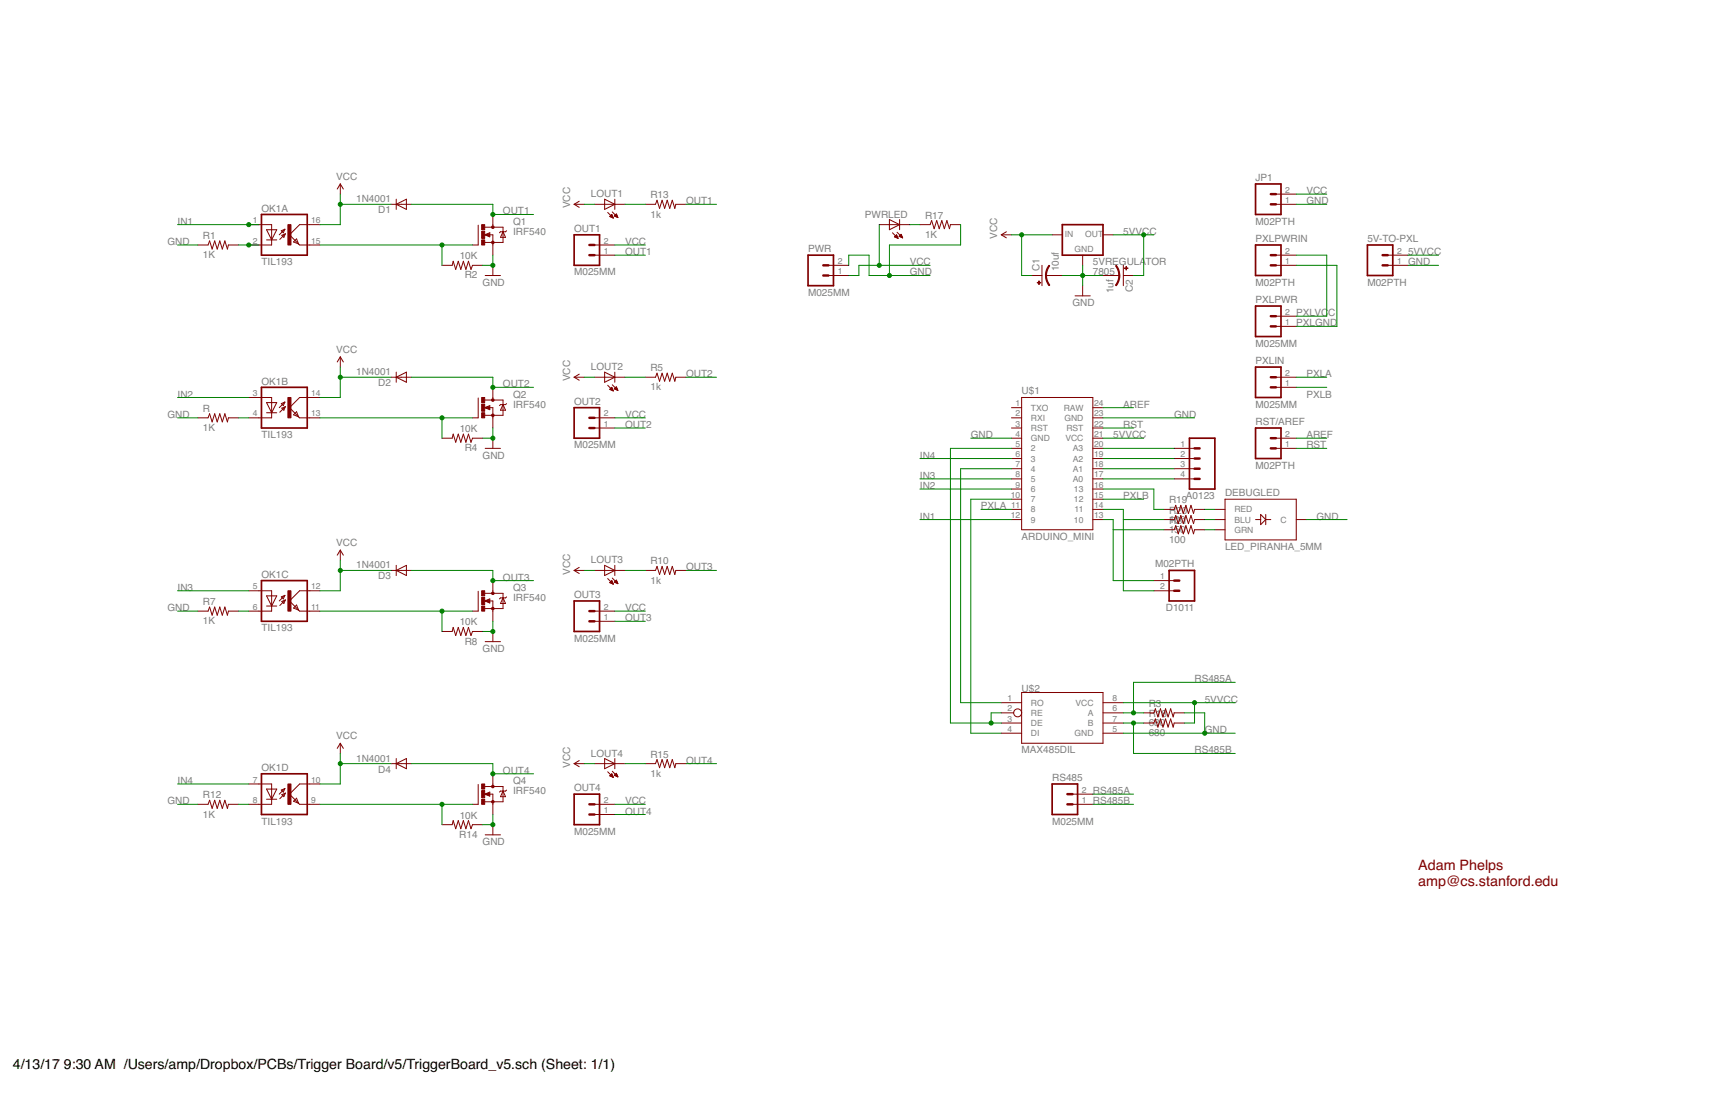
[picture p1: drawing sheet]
<svg xmlns="http://www.w3.org/2000/svg" width="432mm" height="279mm" viewBox="0 0 432 279" stroke-linecap="round" stroke-linejoin="round" font-family="sans-serif">
<g fill="none" stroke="#800000" stroke-width=".25">
<path d="M62.1 56.1h5.7v5.1h-5.7M66.6 57.4h2.5l-1.3 2.5zM66.6 59.9h2.5M70.3 57.6l.8-.4-.3 .9zM70.4 58.8l.9-.4-.4 .9zM71.1 57.2l-1.4 1.4M71.3 58.4l-1.4 1.4M79.9 56.1h-5.1l-2.5 2.5 2.3 2.3M85 45.9l.7 1.3M85 45.9l-.8 1.3M85 45.9v2.6M97.7 51h5.1"/>
<path d="M99 51l2.5-1.3v2.6zM99 49.7v2.6M119.4 56.2v5h-1.4M121.1 58.6l1.2-.5v1zM121.1 56.7h4.5v3.8h-4.5M122.2 58.6h.9v5.1M123.1 53.6v3.1M125.6 57.9l.7 1.4h-1.3zM126.5 57.6l-.2 .3h-1.3l-.3 .2M143.4 51h2.5M143.4 51l1.3 .8M144.7 50.2l-1.3 .8"/>
<path d="M148.5 51h7.6M151 49.7l2.5 1.3-2.5 1.3zM151.8 53l1.4 1.4M152.4 54h.6M152.4 54.1h.6M152.5 53.9h.4M152.6 53.7h.3M152.7 54.2h.4M152.7 53.6h.1M152.8 53.6l.4 .8-.9-.3zM152.9 52.9l1.4 1.4M153 54.4h.1"/>
<path d="M153.4 53.9l.5-.5 .4 .9zM153.5 53.9h.6M153.5 49.7v2.6M153.6 54h.6M153.6 53.7h.5M153.7 53.6h.3M153.8 53.5h.2M153.9 54.1h.3M154.1 54.2h.2M161.2 51h2.5l.4-1 .6 2 .7-2 .6 2 .6-2 .7 2 .6-2 .6 2 .3-1h2.5M219.6 56.1h7.6M222.1 54.8l2.6 1.3-2.6 1.3z"/>
<path d="M222.9 58.1l1.4 1.4M223.4 59.1l.5-.5 .4 .9zM223.5 59.1h.6M223.5 59.2h.6M223.6 58.9h.4M223.7 58.8h.3M223.8 59.3h.4M223.8 58.7h.1M224 58l1.4 1.4M224 59.4h.2M224.5 59l.5-.5 .4 .9zM224.6 58.9h.6"/>
<path d="M224.6 59.1h.7M224.7 54.8v2.6M224.7 58.8h.5M224.9 58.7h.2M224.9 59.2h.4M225 58.6h.1M225.2 59.3h.2M229.7 56.1h2.6l.4-1 .6 2 .6-2 .7 2 .6-2 .6 2 .7-2 .6 2 .3-1h2.5M250.1 58.6h2.5M250.1 58.6l1.2 .8M251.3 57.9l-1.2 .7M262.8 58.6h2.5"/>
<path d="M275.5 58.6h2.5M318.6 51h5.1M318.6 48.5h5.1M49.4 61.2h2.6l.3-1 .7 2 .6-2 .7 2 .6-2 .6 2 .7-2 .6 2 .2-1h2.6M73.3 60.4l.8-.8 .5 1.3zM74.6 60.9l.2 .3h5.1M110.4 66.3h2.5l.3-1.1 .6 2.1 .6-2.1 .7 2.1 .6-2.1 .7 2.1 .6-2.1 .6 2.1 .4-1h2.5M121.2 68.8h3.8M123.1 66.3v2.5M148.5 61.2h5M148.5 63.7h5M206.9 66.3h5.1"/>
<path d="M206.9 68.8h5.1M257.7 68.8h2.5M260.2 66.3v5M261.2 68.8h4.1M268.5 73.9h3.8M270.4 63.7v2.6M270.4 71.3v2.6M275.5 68.8h4M280.5 68.8h2.6M280.5 66.3v5M318.6 66.3h5.1M318.6 63.7h5.1"/>
<path d="M318.6 79h5.1M346.6 66.3h5M346.6 63.7h5M62.1 99.3h5.7v5h-5.7M79.9 99.3h-5.1l-2.5 2.5 2.5 2.5h5.1M85 89.1v2.6M85 89.1l.7 1.3M85 89.1l-.8 1.3M97.7 94.2h5.1M99 92.9v2.5M99 94.2l2.5-1.3v2.5zM119.4 99.4v4.9h-1.4"/>
<path d="M121.1 99.9h4.5v3.8h-4.5M123.1 96.7v3.2M143.4 94.2h2.5M143.4 94.2l1.3 .7M144.7 93.4l-1.3 .8M148.5 94.2h7.6M151 92.9l2.5 1.3-2.5 1.2zM151.8 96.2l1.4 1.4M152.3 97.2h.7M152.4 97.3h.6M152.5 97h.4M152.6 96.9h.3"/>
<path d="M152.7 96.8h.1M152.7 97.4h.4M152.8 96.7l.4 .9-.9-.4zM152.9 96.1l1.4 1.4M153 97.5h.1M153.4 97.1l.5-.5 .4 .9zM153.5 97h.6M153.5 92.9v2.5M153.6 96.9h.5M153.6 97.2h.6M153.7 96.8h.3M153.8 96.7h.2"/>
<path d="M153.9 97.3h.3M154.2 97.4h.1M161.2 94.2h2.5l.4-1 .6 2 .7-2 .6 2 .6-2 .7 2 .6-2 .6 2 .3-1h2.5M255.1 99.3h17.8v33h-17.8zM318.6 94.2h5.1M318.6 96.7h5.1M318.6 81.5h5.1M49.4 104.3h2.6l.3-1 .7 2 .6-2 .7 2 .6-2 .6 2 .7-2 .6 2 .2-1h2.6M66.6 100.5h2.5l-1.3 2.6zM66.6 103.1h2.5M70.3 100.8l.8-.4-.3 .9zM70.4 101.9l.9-.4-.4 .9z"/>
<path d="M71.1 100.4l-1.4 1.4M71.3 101.5l-1.4 1.4M74.1 102.8l.5 1.3-1.3-.5zM110.4 109.4h2.5l.3-1 .6 2 .6-2 .7 2 .6-2 .7 2 .6-2 .6 2 .4-1h2.5M121.1 101.8l1.2-.5v1zM121.2 112h3.8M122.2 101.8h.9v5.1M123.1 109.4v2.6M125.6 101l.7 1.4h-1.3zM126.5 100.8l-.2 .2h-1.3l-.3 .3M148.5 104.3h5M148.5 106.9h5"/>
<path d="M252.6 104.3h2.5M252.6 109.4h2.5M252.6 112h2.5M252.6 101.8h2.5M252.6 106.9h2.5M252.6 114.5h2.5M252.6 117h2.5M252.6 119.6h2.5M272.9 104.3h2.6M272.9 109.4h2.6M272.9 112h2.6M272.9 101.8h2.6"/>
<path d="M272.9 106.9h2.6M272.9 114.5h2.6M272.9 117h2.6M272.9 119.6h2.6M293.2 112h5.1M293.2 114.5h5.1M293.2 117h5.1M293.2 119.6h5.1M318.6 109.4h5.1M318.6 112h5.1M85 137.4v2.5M85 137.4l.7 1.2"/>
<path d="M85 137.4l-.8 1.2M252.6 122.1h2.5M252.6 124.7h2.5M252.6 127.2h2.5M252.6 129.7h2.5M272.9 122.1h2.6M272.9 124.7h2.6M272.9 127.2h2.6M272.9 129.7h2.6M290.7 132.3h2.5l.4-1 .7 2 .6-2 .6 2 .7-2 .6 2 .6-2 .7 2 .2-1h2.6M290.7 127.2h2.5l.4-1 .7 2 .6-2 .6 2 .7-2 .6 2 .6-2 .7 2 .2-1h2.6M290.7 129.7h2.5l.4-1 .7 2 .6-2 .6 2 .7-2 .6 2 .6-2 .7 2 .2-1h2.6"/>
<path d="M303.4 132.3h2.5M303.4 127.2h2.5M303.4 129.7h2.5M305.9 124.7h17.8v10.1h-17.8zM313.6 129.7h1.2M314.8 128.5l1.3 1.2-1.3 1.3zM316.1 129.7h1.3M316.1 128.5v2.5M323.7 129.7h2.6M49.4 152.6h2.6l.3-1 .7 2 .6-2 .7 2 .6-2 .6 2 .7-2 .6 2 .2-1h2.6M62.1 147.5h5.7v5.1h-5.7M66.6 148.8h2.5l-1.3 2.5z"/>
<path d="M66.6 151.3h2.5M70.3 149l.8-.3-.3 .8zM70.4 150.2l.9-.4-.4 .9zM71.1 148.7l-1.4 1.4M71.3 149.8l-1.4 1.4M74.1 151.1l.5 1.2-1.3-.5zM79.9 147.5h-5.1l-2.5 2.6 2.5 2.5h5.1M97.7 142.4h5.1M99 141.2v2.5M99 142.4l2.5-1.2v2.5zM110.4 157.7h2.5l.3-1 .6 2 .6-2 .7 2 .6-2 .7 2 .6-2 .6 2 .4-1h2.5M119.4 147.6v5h-1.4"/>
<path d="M121.1 150.1l1.2-.6v1.1zM121.1 148.1h4.5v3.9h-4.5M122.2 150.1h.9v5M123.1 145v3.1M123.1 157.7v2.5M125.6 149.3l.7 1.4h-1.3zM126.5 149l-.2 .3h-1.3l-.3 .2M143.4 142.4h2.5M143.4 142.4l1.3 .8M144.7 141.7l-1.3 .7M148.5 152.6h5M148.5 142.4h7.6"/>
<path d="M148.5 155.1h5M151 141.2l2.5 1.2-2.5 1.3zM151.8 144.5l1.4 1.4M152.3 145.5l.5-.5 .4 .9zM152.3 145.4h.7M152.4 145.5h.6M152.5 145.3h.4M152.6 145.2h.3M152.7 145.1h.1M152.7 145.7h.4M152.9 144.3l1.4 1.4M153 145.8h.1"/>
<path d="M153.4 145.4l.5-.6 .4 .9zM153.5 145.3h.6M153.5 141.2v2.5M153.6 145.4h.6M153.6 145.2h.5M153.7 145.1h.3M153.8 144.9h.2M153.9 145.5h.3M154.2 145.7h.1M161.2 142.4h2.5l.4-1 .6 2 .7-2 .6 2 .6-2 .7 2 .6-2 .6 2 .3-1h2.5M288.2 147.5h5M288.2 145h5"/>
<path d="M121.2 160.2h3.8M250.1 175.5h5M250.1 178h3.1M255.1 172.9h20.4v12.7h-20.4zM275.5 175.5h5M275.5 178h5M285.6 178h2.6l.3-1 .7 2 .6-2 .6 2 .7-2 .6 2 .7-2 .6 2 .2-1h2.6M62.1 195.7h5.7v5.1h-5.7M66.6 197h2.5l-1.3 2.6zM66.6 199.6h2.5M70.3 197.3l.8-.4-.3 .9zM70.4 198.4l.9-.4-.4 .9z"/>
<path d="M71.1 196.9l-1.4 1.4M71.3 198l-1.4 1.4M74.1 199.3l.5 1.3-1.3-.5zM79.9 195.7h-5.1l-2.5 2.6 2.5 2.5h5.1M85 185.6v2.5M85 185.6l.7 1.3M85 185.6l-.8 1.3M97.7 190.7h5.1M99 189.4v2.5M99 190.7l2.5-1.3v2.5zM119.4 195.9v4.9h-1.4M121.1 198.3l1.2-.5v1z"/>
<path d="M121.1 196.4h4.5v3.8h-4.5M122.2 198.3h.9v5.1M123.1 193.2v3.2M125.6 197.5l.7 1.4h-1.3zM126.5 197.3l-.2 .2h-1.3l-.3 .3M143.4 190.7h2.5M143.4 190.7l1.3 .7M144.7 189.9l-1.3 .8M148.5 190.7h7.6M151 189.4l2.5 1.3-2.5 1.2zM151.8 192.7l1.4 1.4M152.3 193.7l.5-.5 .4 .9z"/>
<path d="M152.3 193.7h.7M152.4 193.8h.6M152.5 193.5h.4M152.6 193.4h.3M152.7 193.3h.1M152.7 193.9h.4M152.9 192.6l1.4 1.4M153 194h.1M153.4 193.6l.5-.5 .4 .9zM153.5 193.5h.6M153.5 189.4v2.5M153.6 193.7h.6"/>
<path d="M153.6 193.4h.5M153.7 193.3h.3M153.8 193.2h.2M153.9 193.8h.3M154.2 193.9h.1M161.2 190.7h2.5l.4-1 .6 2 .7-2 .6 2 .6-2 .7 2 .6-2 .6 2 .3-1h2.5M250.1 180.5h5M250.1 183.1h5M267.8 198.3h5.1M275.5 180.5h5M275.5 183.1h5M285.6 180.5h2.6l.3-1 .7 2 .6-2 .6 2 .7-2 .6 2 .7-2 .6 2 .2-1h2.6"/>
<path d="M49.4 200.8h2.6l.3-1 .7 2 .6-2 .7 2 .6-2 .6 2 .7-2 .6 2 .2-1h2.6M110.4 205.9h2.5l.3-1 .6 2 .6-2 .7 2 .6-2 .7 2 .6-2 .6 2 .4-1h2.5M121.2 208.4h3.8M123.1 205.9v2.5M148.5 200.8h5M148.5 203.4h5M267.8 200.8h5.1"/>
<circle cx="254.1" cy="178" r=".99"/>
</g>
<g fill="none" stroke="#800000" stroke-width=".42">
<path d="M65.3 53.6h11.4v10.1h-11.4zM143.4 58.6h6.3v7.7h-6.3zM265.3 56.1h10.2v7.6h-10.2zM313.6 45.9h6.3v7.7h-6.3zM201.8 63.7h6.4v7.6h-6.4zM313.6 76.4h6.3v7.6h-6.3zM313.6 61.2h6.3v7.6h-6.3zM341.5 61.2h6.3v7.6h-6.3zM65.3 96.7h11.4v10.2h-11.4zM313.6 91.7h6.3v7.6h-6.3zM143.4 101.8h6.3v7.6h-6.3zM297.1 109.4h6.3v12.7h-6.3z"/>
<path d="M313.6 106.9h6.3v7.6h-6.3zM65.3 145h11.4v10.1h-11.4zM143.4 150.1h6.3v7.6h-6.3zM292 142.4h6.3v7.7h-6.3zM65.3 193.2h11.4v10.2h-11.4zM143.4 198.3h6.3v7.6h-6.3zM262.8 195.7h6.3v7.7h-6.3z"/>
</g>
<g fill="#800000" stroke="#800000" stroke-width=".25">
<path d="M71.9 56.1h.8v5.1h-.8z"/>
<path d="M71.9 99.3h.8v5h-.8z"/>
<path d="M71.9 147.5h.8v5.1h-.8z"/>
<path d="M71.9 195.7h.8v5.1h-.8z"/>
<path d="M120.3 59.9h.8v1.3h-.8z"/>
<path d="M120.3 56.1h.8v1.3h-.8z"/>
<path d="M120.3 57.7h.8v1.8h-.8z"/>
<path d="M120.3 103.1h.8v1.2h-.8z"/>
<path d="M120.3 99.3h.8v1.2h-.8z"/>
<path d="M120.3 100.9h.8v1.8h-.8z"/>
<path d="M120.3 151.3h.8v1.3h-.8z"/>
<path d="M120.3 147.5h.8v1.3h-.8z"/>
<path d="M120.3 149.2h.8v1.7h-.8z"/>
<path d="M120.3 199.6h.8v1.2h-.8z"/>
<path d="M120.3 195.7h.8v1.3h-.8z"/>
<path d="M120.3 197.4h.8v1.8h-.8z"/>
<path d="M259.4 70.1h.1v.9h-.1z"/>
<path d="M259 70.5h.9v.2h-.9z"/>
<path d="M281.2 66.5h.1v.9h-.1z"/>
<path d="M280.8 66.9h.9v.1h-.9z"/>
</g>
<path d="M122.2 58.4l-.9 .2 .9 .3v-.3h-.3M122.2 101.5l-.9 .3 .9 .2v-.2h-.3M122.2 149.8l-.9 .3 .9 .2v-.2h-.3M122.2 198l-.9 .3 .9 .2v-.2h-.3" fill="none" stroke="#800000" stroke-width=".32"/>
<g fill="#800000" stroke="#800000" stroke-width=".25">
<path d="M262 66.2l.2 .2-.7 1.4-.2 1h-.2l.2-1.4z" fill-rule="evenodd"/>
<path d="M261.1 68.8h.3l.1 1 .7 1.4-.2 .1-.7-1.2z" fill-rule="evenodd"/>
<path d="M279.4 68.8h.3l-.1 .8-.8 1.8-.2-.2 .5-.9z" fill-rule="evenodd"/>
<path d="M278.6 66.4l.2-.1 .4 .6 .5 1.9h-.3l-.1-1z" fill-rule="evenodd"/>
<circle cx="123.1" cy="60.5" r=".33"/>
<circle cx="123.1" cy="56.7" r=".33"/>
<circle cx="123.1" cy="103.7" r=".33"/>
<circle cx="123.1" cy="99.9" r=".33"/>
<circle cx="123.1" cy="152" r=".33"/>
<circle cx="123.1" cy="148.1" r=".33"/>
<circle cx="123.1" cy="200.2" r=".33"/>
<circle cx="123.1" cy="196.4" r=".33"/>
</g>
<g fill="none" stroke="#800000" stroke-width=".61">
<path d="M317.4 48.5h1.2M317.4 51h1.2M147.2 61.2h1.3M147.2 63.7h1.3M205.6 66.3h1.3M205.6 68.8h1.3M317.4 63.7h1.2M317.4 66.3h1.2M317.4 79h1.2M345.3 63.7h1.3M345.3 66.3h1.3M317.4 81.5h1.2"/>
<path d="M317.4 94.2h1.2M317.4 96.7h1.2M147.2 104.3h1.3M147.2 106.9h1.3M298.3 117h1.3M298.3 114.5h1.3M298.3 112h1.3M298.3 119.6h1.3M317.4 112h1.2M317.4 109.4h1.2M147.2 152.6h1.3M147.2 155.1h1.3"/>
<path d="M293.2 147.5h1.3M293.2 145h1.3M266.6 198.3h1.2M147.2 200.8h1.3M147.2 203.4h1.3M266.6 200.8h1.2"/>
</g>
<g fill="none" stroke="#008000" stroke-width=".25">
<path d="M44.3 56.1h20.4M85 51h12.7M85 48.5v7.6h-5.1M102.8 51h20.3v2.6h10.1M145.9 51h2.6M156.1 51h5.1M171.3 51h7.6M219.6 56.1v10.2M227.2 56.1h2.5M239.9 56.1v5.1h-17.8v7.6M252.6 58.6h10.2M255.1 58.6v10.2h2.6"/>
<path d="M278 58.6h10.2M285.6 58.6v10.2h-2.5M323.7 51h7.6M323.7 48.5h7.6M44.3 61.2h5.1M59.6 61.2h5.1M79.9 61.2h38.1M110.4 61.2v5.1M123.1 63.7v2.6h-2.6M153.5 63.7h7.7M153.5 61.2h7.7M212 66.3v-2.6h5v5.1h15.3"/>
<path d="M232.3 66.3h-17.8v2.5h-2.5M265.3 68.8h10.2M270.4 66.3v5M323.7 63.7h7.6v15.3h-7.6M323.7 66.3h10.2v15.2h-10.2M351.6 63.7h7.7M351.6 66.3h7.7M44.3 99.3h17.8M85 91.7v7.6h-5.1M85 94.2h12.7M102.8 94.2h20.3v2.5h10.1M145.9 94.2h2.6"/>
<path d="M156.1 94.2h5.1M171.3 94.2h7.6M323.7 94.2h7.6M323.7 96.7h7.6M44.3 104.3h5.1M59.6 104.3h2.5M79.9 104.3h38.1M110.4 104.3v5.1M123.1 106.9v2.5h-2.6M153.5 104.3h7.7M153.5 106.9h7.7M229.7 119.6h22.9"/>
<path d="M229.7 114.5h22.9M242.4 109.4h10.2M252.6 117h-12.7v58.5h10.2M252.6 112h-15.2v68.5h12.7M275.5 109.4h10.1M275.5 104.3h22.8M275.5 106.9h7.6M275.5 119.6h17.7M275.5 114.5h17.7M275.5 112h17.7M275.5 117h17.7M275.5 101.8h7.6"/>
<path d="M323.7 109.4h7.6M323.7 112h7.6M85 139.9v7.6h-5.1M229.7 129.7h22.9M229.7 122.1h22.9M245 127.2h7.6M252.6 124.7h-10.2v58.4h7.7M275.5 129.7h2.5v15.3h10.2M275.5 127.2h5v20.3h7.7M275.5 122.1h12.7v5.1h2.5M275.5 124.7h10.1M278 132.3h12.7"/>
<path d="M280.5 129.7h10.2M300.9 129.7h2.5M300.9 127.2h2.5M300.9 132.3h2.5M326.3 129.7h10.1M44.3 152.6h5.1M44.3 147.5h17.8M59.6 152.6h2.5M79.9 152.6h38.1M85 142.4h12.7M102.8 142.4h20.3v2.6h10.1M110.4 152.6v5.1"/>
<path d="M123.1 155.1v2.6h-2.6M145.9 142.4h2.6M153.5 152.6h7.7M153.5 155.1h7.7M156.1 142.4h5.1M171.3 142.4h7.6M250.1 178h-2.6v2.5M280.5 178h5.1M280.5 175.5h28M295.8 178h5.1v5.1M298.3 175.5v5h-2.5M308.5 170.4h-25.4v7.6"/>
<path d="M44.3 195.7h17.8M85 188.1v7.6h-5.1M85 190.7h12.7M102.8 190.7h20.3v2.5h10.1M145.9 190.7h2.6M156.1 190.7h5.1M171.3 190.7h7.6M272.9 198.3h10.2M280.5 183.1h28M280.5 180.5h5.1M283.1 180.5v7.6h25.4M44.3 200.8h5.1"/>
<path d="M59.6 200.8h2.5M79.9 200.8h38.1M110.4 200.8v5.1M123.1 203.4v2.5h-2.6M153.5 200.8h7.7M153.5 203.4h7.7M272.9 200.8h10.2"/>
</g>
<g fill="#008000" stroke="#008000" stroke-width=".25">
<circle cx="123.1" cy="53.6" r=".51"/>
<circle cx="123.1" cy="66.3" r=".51"/>
<circle cx="123.1" cy="109.4" r=".51"/>
<circle cx="123.1" cy="157.7" r=".51"/>
<circle cx="123.1" cy="205.9" r=".51"/>
<circle cx="222.1" cy="68.8" r=".51"/>
<circle cx="270.4" cy="68.8" r=".51"/>
<circle cx="300.9" cy="183.1" r=".51"/>
<circle cx="85" cy="51" r=".51"/>
<circle cx="85" cy="94.2" r=".51"/>
<circle cx="85" cy="142.4" r=".51"/>
<circle cx="85" cy="190.7" r=".51"/>
<circle cx="219.6" cy="66.3" r=".51"/>
<circle cx="255.1" cy="58.6" r=".51"/>
<circle cx="62.1" cy="61.2" r=".51"/>
<circle cx="62.1" cy="56.1" r=".51"/>
<circle cx="110.4" cy="61.2" r=".51"/>
<circle cx="110.4" cy="104.3" r=".51"/>
<circle cx="123.1" cy="96.7" r=".51"/>
<circle cx="110.4" cy="152.6" r=".51"/>
<circle cx="123.1" cy="145" r=".51"/>
<circle cx="110.4" cy="200.8" r=".51"/>
<circle cx="123.1" cy="193.2" r=".51"/>
<circle cx="283.1" cy="178" r=".51"/>
<circle cx="285.6" cy="58.6" r=".51"/>
<circle cx="298.3" cy="175.5" r=".51"/>
<circle cx="283.1" cy="180.5" r=".51"/>
<circle cx="247.5" cy="180.5" r=".51"/>
</g>
<g font-size="3.6" fill="#800000">
<text x="354.2" y="217.3">Adam Phelps</text>
<text x="354.2" y="221.2">amp@cs.stanford.edu</text>
</g>
<g font-size="3.5">
<text x="3.2" y="266.8">4/13/17</text>
<text x="16" y="266.8">9:30 AM /Users/amp/Dropbox/PCBs/Trigger Board/v5/TriggerBoard_v5.sch (Sheet: 1/1)</text>
</g>
<g font-size="2.5" fill="#808080">
<text x="84" y="44.9">VCC</text>
<text x="313.6" y="45.2">JP1</text>
<text x="65.3" y="52.9">OK1A</text>
<text x="88.9" y="50.5">1N4001</text>
<text x="94.5" y="53.3">D1</text>
<text x="125.6" y="53.6">OUT1</text>
<text x="142.4" y="52" transform="rotate(-90 142.4 52)">VCC</text>
<text x="147.5" y="49.2">LOUT1</text>
<text x="162.4" y="49.5">R13</text>
<text x="171.3" y="51">OUT1</text>
<text x="326.3" y="51">GND</text>
<text x="326.3" y="48.5">VCC</text>
<text x="44.3" y="56.1">IN1</text>
<text x="50.7" y="59.7">R1</text>
<text x="128.2" y="58.6">IRF540</text>
<text x="128.2" y="56.1">Q1</text>
<text x="143.4" y="57.9">OUT1</text>
<text x="162.4" y="54.3">1k</text>
<text x="216" y="54.3">PWRLED</text>
<text x="231" y="59.4">1K</text>
<text x="231" y="54.6">R17</text>
<text x="249" y="59.6" transform="rotate(-90 249 59.6)">VCC</text>
<text x="280.5" y="58.6">5VVCC</text>
<text x="313.6" y="56.1">M02PTH</text>
<text x="41.8" y="61.2">GND</text>
<text x="50.7" y="64.5">1K</text>
<text x="114.8" y="64.7">10K</text>
<text x="156.1" y="63.7">OUT1</text>
<text x="156.1" y="61.2">VCC</text>
<text x="201.8" y="62.9">PWR</text>
<text x="313.6" y="60.4">PXLPWRIN</text>
<text x="341.5" y="60.4">5V-TO-PXL</text>
<text x="351.7" y="63.7">5VVCC</text>
<text x="65.3" y="66.2">TIL193</text>
<text x="116.1" y="69.5">R2</text>
<text x="120.5" y="71.3">GND</text>
<text x="143.4" y="68.8">M025MM</text>
<text x="227.2" y="68.8">GND</text>
<text x="227.2" y="66.2">VCC</text>
<text x="259.6" y="67.8" transform="rotate(-90 259.6 67.8)">C1</text>
<text x="264.4" y="67.8" transform="rotate(-90 264.4 67.8)">10uf</text>
<text x="272.9" y="68.8">7805</text>
<text x="272.9" y="66.2">5VREGULA</text>
<text x="286.1" y="66.2">TOR</text>
<text x="313.6" y="71.3">M02PTH</text>
<text x="341.5" y="71.3">M02PTH</text>
<text x="351.7" y="66.2">GND</text>
<text x="201.8" y="73.9">M025MM</text>
<text x="267.8" y="76.4">GND</text>
<text x="278.1" y="73.3" transform="rotate(-90 278.1 73.3)">1uf</text>
<text x="283" y="73" transform="rotate(-90 283 73)">C2</text>
<text x="313.6" y="75.6">PXLPWR</text>
<text x="323.7" y="78.9">PXLVC</text>
<text x="323.7" y="81.5">PXLGND</text>
<text x="331.7" y="78.9">C</text>
<text x="84" y="88.1">VCC</text>
<text x="313.6" y="86.6">M025MM</text>
<text x="88.9" y="93.6">1N4001</text>
<text x="142.4" y="95.2" transform="rotate(-90 142.4 95.2)">VCC</text>
<text x="147.5" y="92.4">LOUT2</text>
<text x="162.4" y="92.7">R5</text>
<text x="171.3" y="94.2">OUT2</text>
<text x="313.6" y="90.9">PXLIN</text>
<text x="326.3" y="94.2">PXLA</text>
<text x="44.3" y="99.3">IN2</text>
<text x="65.3" y="96.1">OK1B</text>
<text x="94.5" y="96.4">D2</text>
<text x="125.6" y="96.7">OUT2</text>
<text x="128.2" y="101.8">IRF540</text>
<text x="128.2" y="99.3">Q2</text>
<text x="143.4" y="101">OUT2</text>
<text x="162.4" y="97.5">1k</text>
<text x="255.1" y="98.5">U$1</text>
<text x="280.5" y="101.8">AREF</text>
<text x="313.6" y="101.8">M025MM</text>
<text x="326.3" y="99.3">PXLB</text>
<text x="41.8" y="104.3">GND</text>
<text x="50.7" y="107.6">1K</text>
<text x="50.7" y="102.8">R</text>
<text x="114.8" y="107.9">10K</text>
<text x="156.1" y="104.3">VCC</text>
<text x="156.1" y="106.9">OUT2</text>
<text x="280.5" y="106.9">RST</text>
<text x="293.2" y="104.3">GND</text>
<text x="313.6" y="106.1">RST/AREF</text>
<text x="65.3" y="109.4">TIL193</text>
<text x="116.1" y="112.7">R4</text>
<text x="143.4" y="112">M025MM</text>
<text x="242.4" y="109.4">GND</text>
<text x="278" y="109.4">5VVCC</text>
<text x="326.3" y="109.4">AREF</text>
<text x="326.3" y="112">RST</text>
<text x="120.5" y="114.5">GND</text>
<text x="229.7" y="119.6">IN3</text>
<text x="229.7" y="114.5">IN4</text>
<text x="313.6" y="117">M02PTH</text>
<text x="229.7" y="122.1">IN2</text>
<text x="280.5" y="124.7">PXLB</text>
<text x="292" y="125.7">R19</text>
<text x="296.2" y="124.7">A0123</text>
<text x="305.9" y="123.9">DEBUGLED</text>
<text x="229.7" y="129.7">IN1</text>
<text x="245" y="127.2">PXLA</text>
<text x="292" y="130.5">100</text>
<text x="292" y="128.2">R20</text>
<text x="292" y="130.8">R21</text>
<text x="328.8" y="129.7">GND</text>
<text x="84" y="136.3">VCC</text>
<text x="255.1" y="134.8">ARDUINO_MINI</text>
<text x="292" y="133">150</text>
<text x="292" y="135.6">100</text>
<text x="305.9" y="137.4">LED_PIRANHA_5MM</text>
<text x="88.9" y="141.9">1N4001</text>
<text x="142.4" y="143.4" transform="rotate(-90 142.4 143.4)">VCC</text>
<text x="147.5" y="140.7">LOUT3</text>
<text x="162.4" y="140.9">R10</text>
<text x="171.3" y="142.4">OUT3</text>
<text x="288.5" y="141.7">M02PTH</text>
<text x="44.3" y="147.5">IN3</text>
<text x="65.3" y="144.3">OK1C</text>
<text x="94.5" y="144.7">D3</text>
<text x="125.6" y="145">OUT3</text>
<text x="128.2" y="147.5">Q3</text>
<text x="143.4" y="149.3">OUT3</text>
<text x="162.4" y="145.7">1k</text>
<text x="41.8" y="152.6">GND</text>
<text x="50.7" y="155.9">1K</text>
<text x="50.7" y="151.1">R7</text>
<text x="128.2" y="150">IRF540</text>
<text x="156.1" y="152.6">VCC</text>
<text x="156.1" y="155.1">OUT3</text>
<text x="291.1" y="152.6">D1011</text>
<text x="65.3" y="157.7">TIL193</text>
<text x="114.8" y="156.1">10K</text>
<text x="116.1" y="160.9">R8</text>
<text x="143.4" y="160.2">M025MM</text>
<text x="120.5" y="162.7">GND</text>
<text x="255.1" y="172.9">U$2</text>
<text x="298.3" y="170.4">RS485A</text>
<text x="286.9" y="176.5">R3</text>
<text x="286.9" y="179">R18</text>
<text x="300.9" y="175.4">5VVCC</text>
<text x="84" y="184.6">VCC</text>
<text x="286.9" y="181.3">680</text>
<text x="286.9" y="183.8">680</text>
<text x="300.9" y="183.1">GND</text>
<text x="88.9" y="190.1">1N4001</text>
<text x="142.4" y="191.7" transform="rotate(-90 142.4 191.7)">VCC</text>
<text x="147.5" y="188.9">LOUT4</text>
<text x="162.4" y="189.2">R15</text>
<text x="171.3" y="190.7">OUT4</text>
<text x="255.1" y="188.1">MAX485DIL</text>
<text x="298.3" y="188.1">RS485B</text>
<text x="44.3" y="195.8">IN4</text>
<text x="65.3" y="192.6">OK1D</text>
<text x="94.5" y="192.9">D4</text>
<text x="125.6" y="193.2">OUT4</text>
<text x="128.2" y="195.8">Q4</text>
<text x="143.4" y="197.5">OUT4</text>
<text x="162.4" y="194">1k</text>
<text x="262.8" y="195">RS485</text>
<text x="41.8" y="200.8">GND</text>
<text x="50.7" y="199.3">R12</text>
<text x="128.2" y="198.3">IRF540</text>
<text x="156.1" y="200.8">VCC</text>
<text x="156.1" y="203.4">OUT4</text>
<text x="272.9" y="198.3">RS485A</text>
<text x="272.9" y="200.8">RS485B</text>
<text x="50.7" y="204.1">1K</text>
<text x="65.3" y="205.9">TIL193</text>
<text x="114.7" y="209.2">R14</text>
<text x="114.8" y="204.4">10K</text>
<text x="143.4" y="208.5">M025MM</text>
<text x="262.8" y="205.9">M025MM</text>
<text x="120.5" y="211">GND</text>
</g>
<g font-size="2.1" fill="#808080">
<text x="321" y="50.7">1</text>
<text x="321" y="48.1">2</text>
<text x="63.1" y="55.7">1</text>
<text x="77.7" y="55.7">16</text>
<text x="265.9" y="59.3">IN</text>
<text x="271" y="59.3">OUT</text>
<text x="63.1" y="60.8">2</text>
<text x="77.7" y="60.8">15</text>
<text x="150.8" y="63.4">1</text>
<text x="150.8" y="60.8">2</text>
<text x="209.2" y="65.9">2</text>
<text x="268.3" y="62.9">GND</text>
<text x="321" y="65.9">1</text>
<text x="321" y="63.4">2</text>
<text x="348.9" y="65.9">1</text>
<text x="348.9" y="63.4">2</text>
<text x="209.2" y="68.4">1</text>
<text x="321" y="81.1">1</text>
<text x="321" y="78.6">2</text>
<text x="321" y="93.8">2</text>
<text x="63.1" y="98.9">3</text>
<text x="77.7" y="98.9">14</text>
<text x="253.6" y="101.4">1</text>
<text x="273.3" y="101.4">24</text>
<text x="321" y="96.4">1</text>
<text x="63.1" y="104">4</text>
<text x="77.7" y="104">13</text>
<text x="150.8" y="106.5">1</text>
<text x="150.8" y="104">2</text>
<text x="253.6" y="106.5">3</text>
<text x="253.6" y="104">2</text>
<text x="257.5" y="107.6">RST</text>
<text x="257.5" y="105.1">RXI</text>
<text x="257.5" y="102.6">TXO</text>
<text x="265.7" y="102.6">RAW</text>
<text x="265.8" y="105.1">GND</text>
<text x="266.3" y="107.6">RST</text>
<text x="273.3" y="104">23</text>
<text x="273.3" y="106.5">22</text>
<text x="253.6" y="111.6">5</text>
<text x="253.6" y="109.1">4</text>
<text x="257.5" y="112.7">2</text>
<text x="257.5" y="110.2">GND</text>
<text x="266.1" y="110.2">VCC</text>
<text x="268" y="112.7">A3</text>
<text x="273.3" y="111.6">20</text>
<text x="273.3" y="109.1">21</text>
<text x="294.8" y="111.6">1</text>
<text x="321" y="111.6">1</text>
<text x="321" y="109.1">2</text>
<text x="253.6" y="114.1">6</text>
<text x="253.6" y="116.7">7</text>
<text x="253.6" y="119.2">8</text>
<text x="257.5" y="115.3">3</text>
<text x="257.5" y="117.8">4</text>
<text x="268" y="117.8">A1</text>
<text x="268" y="115.3">A2</text>
<text x="273.3" y="119.2">17</text>
<text x="273.3" y="116.7">18</text>
<text x="273.3" y="114.1">19</text>
<text x="294.8" y="114.1">2</text>
<text x="294.8" y="116.7">3</text>
<text x="294.8" y="119.2">4</text>
<text x="252.4" y="124.3">10</text>
<text x="253.6" y="121.8">9</text>
<text x="257.5" y="120.3">5</text>
<text x="257.5" y="122.9">6</text>
<text x="257.5" y="125.4">7</text>
<text x="268" y="120.3">A0</text>
<text x="268.2" y="125.4">12</text>
<text x="268.2" y="122.9">13</text>
<text x="273.3" y="124.3">15</text>
<text x="273.3" y="121.8">16</text>
<text x="252.4" y="129.4">12</text>
<text x="252.6" y="126.8">11</text>
<text x="257.5" y="128">8</text>
<text x="257.5" y="130.5">9</text>
<text x="268.2" y="130.5">10</text>
<text x="268.4" y="128">11</text>
<text x="273.3" y="129.4">13</text>
<text x="273.3" y="126.8">14</text>
<text x="308.3" y="130.5">BLU</text>
<text x="308.3" y="128">RED</text>
<text x="319.8" y="130.5">C</text>
<text x="308.3" y="133">GRN</text>
<text x="63.1" y="147.2">5</text>
<text x="77.7" y="147.2">12</text>
<text x="289.7" y="144.6">1</text>
<text x="289.7" y="147.2">2</text>
<text x="63.1" y="152.2">6</text>
<text x="77.7" y="152.2">11</text>
<text x="150.8" y="154.8">1</text>
<text x="150.8" y="152.2">2</text>
<text x="251.6" y="175.1">1</text>
<text x="251.6" y="177.6">2</text>
<text x="257.5" y="176.2">RO</text>
<text x="257.5" y="178.7">RE</text>
<text x="268.6" y="176.2">VCC</text>
<text x="271.7" y="178.7">A</text>
<text x="277.8" y="177.6">6</text>
<text x="277.8" y="175.1">8</text>
<text x="251.6" y="180.2">3</text>
<text x="251.6" y="182.7">4</text>
<text x="257.5" y="181.3">DE</text>
<text x="257.5" y="183.8">DI</text>
<text x="268.4" y="183.8">GND</text>
<text x="271.7" y="181.3">B</text>
<text x="277.8" y="182.7">5</text>
<text x="277.8" y="180.2">7</text>
<text x="63.1" y="195.4">7</text>
<text x="77.7" y="195.4">10</text>
<text x="270.2" y="197.9">2</text>
<text x="63.1" y="200.5">8</text>
<text x="77.7" y="200.5">9</text>
<text x="150.8" y="203">1</text>
<text x="150.8" y="200.5">2</text>
<text x="270.2" y="200.5">1</text>
</g>
</svg>
